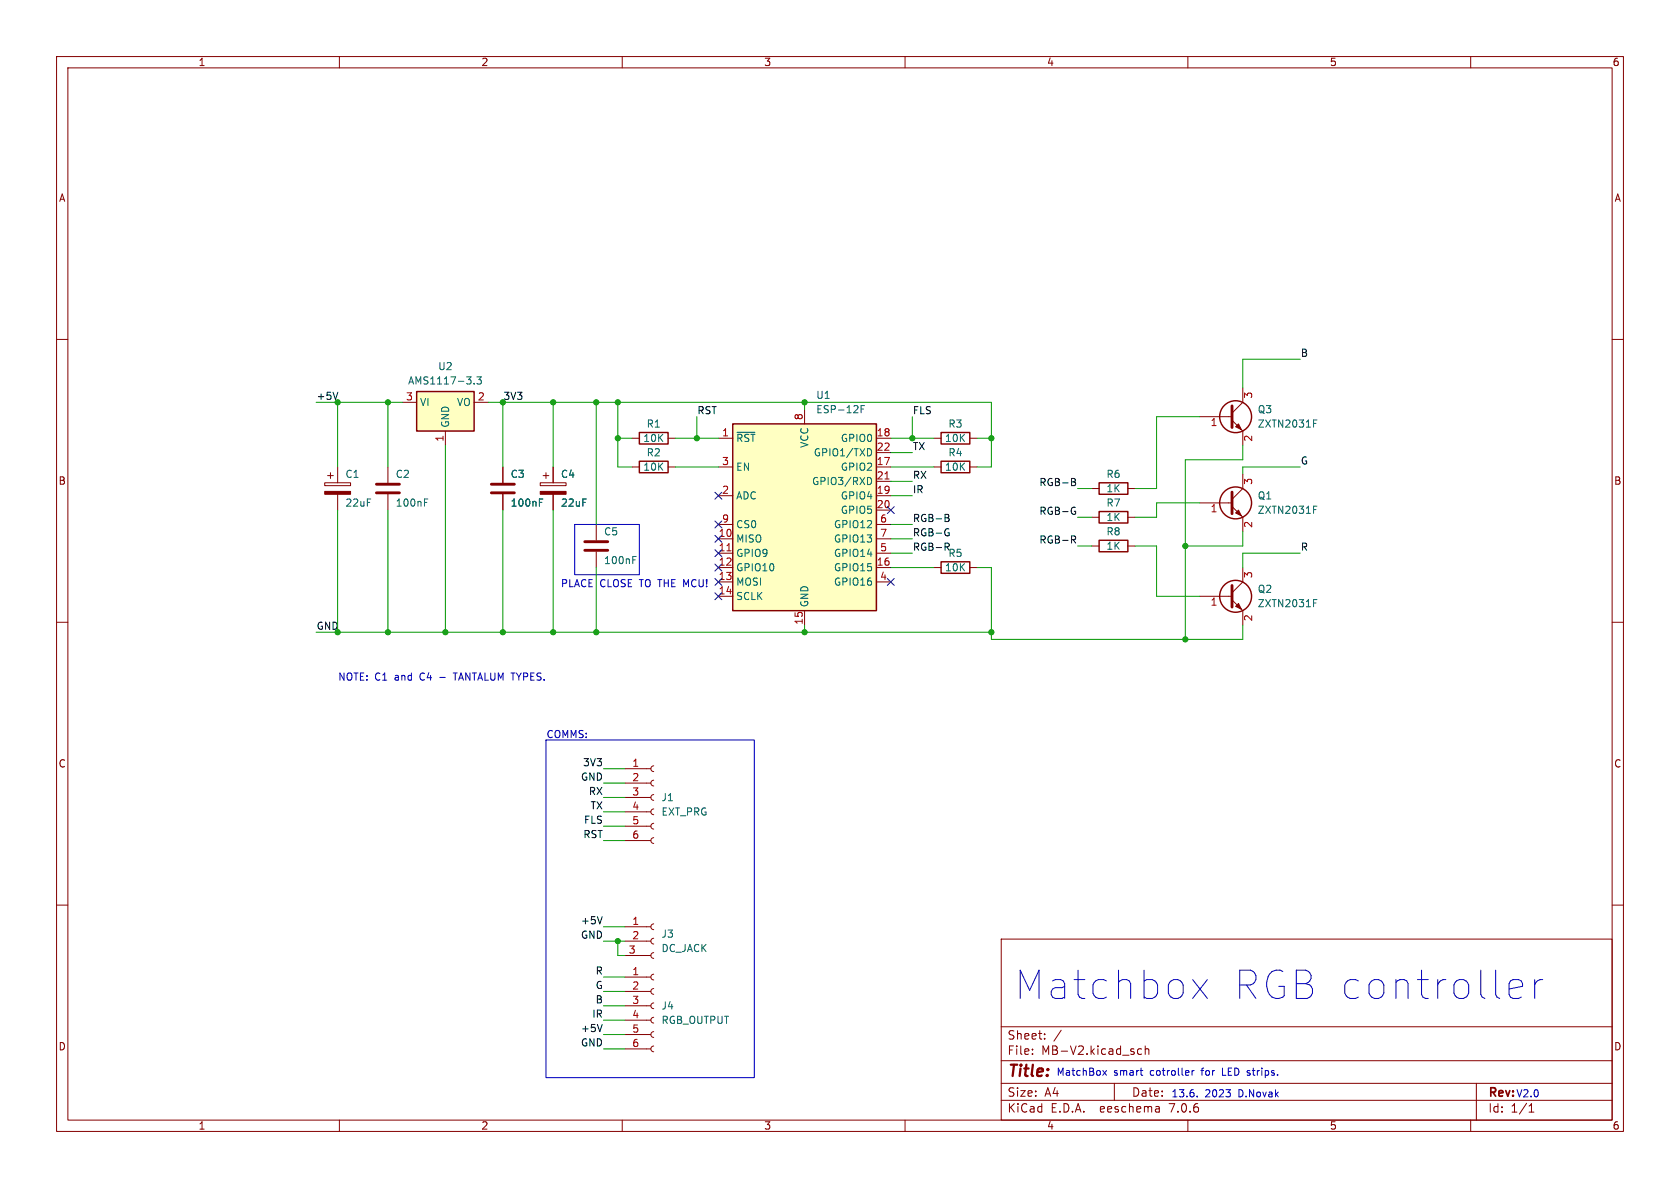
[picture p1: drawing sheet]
<svg xmlns="http://www.w3.org/2000/svg" width="297mm" height="210mm" viewBox="0 0 297 210" stroke-linecap="round" stroke-linejoin="round" font-family="sans-serif">
<g fill="none" stroke="#840000" stroke-width=".18">
<path d="M10 10h277v190h-277zM12 12h273v186h-273zM60 10v2M110 10v2M160 10v2M210 10v2M260 10v2M10 60h2M285 60h2M71.1 71.1h2.6M78.7 76.2v2.5M83.8 71.1h2.6"/>
<path d="M111.8 77.5h1.2M118.1 77.5h1.3M127 77.5h2.5M142.2 72.4v2.5M154.9 77.5h2.6M165.1 77.5h1.3M171.4 77.5h1.3M212.1 73.7h5.7M217.8 74.3l1.9 1.9v2.5M219.7 68.6v2.5l-1.9 1.9M57.4 85.3h4.6v.6h-4.6zM57.9 84.1h1"/>
<path d="M58.4 83.6v1M59.7 82.6v2.7M59.7 87.4v2.8M68.6 82.6v2.7M68.6 87.4v2.8M88.9 82.6v2.7M88.9 87.4v2.8M95.5 85.3h4.6v.6h-4.6zM96 84.1h1M96.5 83.6v1M97.8 82.6v2.7M97.8 87.4v2.8"/>
<path d="M105.4 92.7v2.8M105.4 97.5v2.8M111.8 82.6h1.2M118.1 82.6h1.3M127 82.6h2.5M127 95.3h2.5M127 97.8h2.5M127 87.6h2.5M127 92.7h2.5M154.9 82.6h2.6M154.9 95.3h2.6M154.9 97.8h2.6"/>
<path d="M154.9 87.6h2.6M154.9 90.2h2.6M154.9 85.1h2.6M154.9 80h2.6M154.9 92.7h2.6M165.1 82.6h1.3M171.4 82.6h1.3M193 91.4h1.3M193 86.4h1.3M193 96.5h1.3M199.4 91.4h1.3M199.4 86.4h1.3"/>
<path d="M199.4 96.5h1.3M212.1 88.9h5.7M217.8 89.5l1.9 1.9v2.6M219.7 83.8v2.6l-1.9 1.9M10 110h2M127 105.4h2.5M127 100.3h2.5M127 102.9h2.5M142.2 108v2.5M154.9 100.3h2.6M154.9 102.9h2.6M165.1 100.3h1.3"/>
<path d="M171.4 100.3h1.3M212.1 105.4h5.7M217.8 106l1.9 2v2.5M219.7 100.3v2.6l-1.9 1.9M285 110h2M110.5 138.4h4.6M110.5 135.9h4.6M115.6 137.9l-.4 .2-.1 .3 .1 .4 .4 .1M115.6 135.4l-.4 .1-.1 .4 .1 .3 .4 .2M10 160h2M110.5 148.6h4.6M110.5 146.1h4.6"/>
<path d="M110.5 143.5h4.6M110.5 141h4.6M115.6 148.1l-.4 .1-.1 .4 .1 .3 .4 .2M115.6 145.5l-.4 .2-.1 .3 .1 .4 .4 .2M115.6 143l-.4 .1-.1 .4 .1 .4 .4 .1M115.6 140.5l-.4 .1-.1 .4 .1 .3 .4 .2M285 160h2M110.5 168.9h4.6M110.5 166.4h4.6M110.5 163.8h4.6M110.5 177.8h4.6M110.5 175.3h4.6"/>
<path d="M110.5 172.7h4.6M115.6 168.4l-.4 .1-.1 .4 .1 .4 .4 .1M115.6 165.9l-.4 .1-.1 .4 .1 .3 .4 .2M115.6 163.3l-.4 .2-.1 .3 .1 .4 .4 .1M115.6 179.8l-.4 .2-.1 .3 .1 .4 .4 .1M115.6 177.3l-.4 .1-.1 .4 .1 .4 .4 .1M115.6 174.8l-.4 .1-.1 .3 .1 .4 .4 .2M115.6 172.2l-.4 .1-.1 .4 .1 .4 .4 .1M177 166h108v32h-108zM60 198v2M110 198v2M110.5 185.4h4.6"/>
<path d="M110.5 182.9h4.6M110.5 180.3h4.6M115.6 184.9l-.4 .1-.1 .4 .1 .4 .4 .1M115.6 182.4l-.4 .1-.1 .4 .1 .3 .4 .2M160 198v2M177 194.5h108M177 191.5h108M177 187.5h108M177 181.5h108M182.5 186.3v.1M182.5 185.5v.1M184.7 183.6v.1"/>
<path d="M184.7 182.8v.1M187.6 182.1l-1.3 2M197 191.5v3M201.8 185.5l-.4-.1-.3 .3v.4l.1 .2h.6M202.5 185.5l.2-.1 .3 .1 .1 .9M202.5 184.9v1.5M204.9 195.7l.1 .9M205 196.5l-.2 .1M205 196h-.2M210 198v2M260 198v2M261 191.5v6.5"/>
<path d="M270.3 196.6h.9M270.3 195.5l.4-.4v1.5"/>
</g>
<g fill="none" stroke="#840000" stroke-width=".25">
<path d="M73.7 69.2h10.1v7h-10.1zM113 76.5h5.1v2h-5.1zM129.5 74.9h25.4v33.1h-25.4zM166.4 76.5h5v2h-5zM113 81.5h5.1v2.1h-5.1zM166.4 81.5h5v2.1h-5zM166.4 99.3h5v2h-5zM194.3 90.4h5.1v2.1h-5.1zM194.3 85.3h5.1v2.1h-5.1zM194.3 95.5h5.1v2h-5.1z"/>
<circle cx="218.4" cy="73.7" r="2.82"/>
<circle cx="218.4" cy="88.9" r="2.82"/>
<circle cx="218.4" cy="105.4" r="2.82"/>
</g>
<path d="M217.8 71.8v3.8M66.5 87.1h4.1M66.5 85.6h4.1M86.9 87.1h4M86.9 85.6h4M103.4 97.3h4M103.4 95.8h4M217.8 87v3.8M217.8 103.5v3.8" fill="none" stroke="#840000" stroke-width=".51"/>
<g fill="#840000" stroke="#840000" stroke-width=".18">
<path d="M218.4 107.2l.5-.5 .6 1z"/>
<path d="M218.4 75.4l.5-.5 .6 1z"/>
<path d="M95.5 86.9h4.6v.5h-4.6z"/>
<path d="M218.4 90.7l.5-.5 .6 1z"/>
<path d="M57.4 86.9h4.6v.5h-4.6z"/>
</g>
<g fill="none" stroke="#006464" stroke-width=".18">
<path d="M83.8 67.8v.1M84.3 66.6h.8l-.4 .5 .3 .1v.6l-.2 .1-.5-.1M130.3 76.4h3.2M152.2 72.3h.5M152.8 71.7h-.6v1.3M153.7 79.3a.68 .68 0 0 1 .4 .7 .68 .68 0 0 1-.4 .6M232.2 74.8h.4M232.2 74.2h.6M75 88.8h.5M75 88.2h.6M95.4 88.8h.4M95.4 88.2h.6"/>
<path d="M111.9 99h.4M111.9 98.4h.6M153.4 84.4a.64 .64 0 0 1 .7 .6 .64 .64 0 0 1-.7 .7M232.2 90.1h.4M232.2 89.5h.6M232.2 106.6h.4M232.2 106h.6"/>
</g>
<g fill="#ffffc2" stroke="#ffffc2" stroke-width=".18">
<path d="M129.5 74.9h25.4v33.1h-25.4z"/>
<path d="M73.7 69.2h10.1v7h-10.1z"/>
</g>
<path d="M128.5 97.4h.7M156.5 84.7h.7" fill="none" stroke="#a90000" stroke-width=".18"/>
<g fill="none" stroke="#0f0f0f" stroke-width=".18">
<path d="M59.7 69.3l-.4 1.3M167.1 96h.5l.2 .2-.1 .4-.6 .1M167.1 90.9l.6 .1v.3l-.2 .2M167.1 91.5h.4M167.4 96.7l.4 .6M167.4 93.5h.3M167.5 91.5l.3 .3-.1 .3-.6 .1M167.6 94.2h.2v.4l-.2 .1M189.4 94.7h.5l.3 .3-.2 .3-.6 .1M189.4 84.6l.6 .1 .1 .2-.2 .3M189.4 85.2h.5M189.7 95.4l.5 .6"/>
<path d="M189.8 89.7h.3M189.9 85.2l.3 .2-.1 .3-.7 .1M189.9 90.4h.3v.4l-.3 .1M106.5 162l-.5 1.3M106.5 181.1l-.5 1.3"/>
</g>
<g fill="none" stroke="#0000c2" stroke-width=".18">
<path d="M101.6 92.7h11.4v8.9h-11.4zM80.1 119h.7M96.5 130.8h36.8v59.7h-36.8zM210.8 173.2l2.7 3.3M213.5 173.2l-2.7 3.3M266.8 174.8l2.4-.4v-.5l-.3-.5-.4-.2h-1l-.5 .2-.2 .5v1.9l.2 .5 .5 .2h1l.4-.2M271.3 173.2v3.3M272.7 173.2a1.27 1.27 0 0 0-1.4 .9M195 189.2l.6 .9M195.6 189.2l-.6 .9M201.5 189.2h.5M201.8 190l.2 .1"/>
<path d="M210.7 189.2v.9M211.1 189.2l-.4 .3M211.6 193.8v.1M216.7 192.6h.8l-.4 .5M217.5 193.2v.6"/>
</g>
<g fill="none" stroke="#009600" stroke-width=".18">
<path d="M55.9 71.1h15.2M59.7 71.1v11.5M68.6 71.1v11.5M78.7 78.7v33.1M86.4 71.1h88.9v11.5h-2.6M88.9 71.1v11.5M97.8 71.1v11.5M105.4 71.1v21.6M109.2 71.1v11.5h2.6M109.2 77.5h2.6M119.4 77.5h7.6M123.2 73.7v3.8"/>
<path d="M142.2 71.1v1.3M157.5 77.5h7.6M161.3 73.7v3.8M172.7 77.5h2.6M212.1 73.7h-7.6v12.7h-3.8M219.7 78.7v2.6h-10.2v31.7M229.9 63.5h-10.2v5.1M59.7 90.2v21.6M68.6 90.2v21.6M88.9 90.2v21.6M97.8 90.2v21.6M119.4 82.6h7.6"/>
<path d="M157.5 82.6h7.6M157.5 95.3h3.8M157.5 97.8h3.8M157.5 87.6h3.8M157.5 92.7h3.8M157.5 85.1h3.8M157.5 80h3.8M190.5 86.4h2.5M190.5 96.5h2.5M190.5 91.4h2.5M200.7 96.5h3.8v8.9h7.6M212.1 88.9h-7.6v2.5h-3.8"/>
<path d="M219.7 94v2.5h-10.2M229.9 82.6h-10.2v1.2M229.9 97.8h-10.2v2.5M55.9 111.8h119.4M105.4 100.3v11.5M142.2 110.5v1.3M157.5 100.3h7.6M172.7 100.3h2.6v12.7h44.4v-2.5M106.7 138.4h3.8M106.7 135.9h3.8M106.7 143.5h3.8M106.7 146.1h3.8"/>
<path d="M106.7 141h3.8M106.7 148.6h3.8M106.7 175.3h3.8M106.7 177.8h3.8M106.7 163.8h3.8M106.7 166.4h3.8M106.7 172.7h3.8M109.2 166.4v2.5h1.3M106.7 185.4h3.8M106.7 182.9h3.8M106.7 180.3h3.8"/>
</g>
<g fill="none" stroke="#000084" stroke-width=".18">
<path d="M126.4 99.7l1.2 1.2M126.4 97.2l1.2 1.2M126.4 94.6l1.2 1.3M126.4 92.1l1.2 1.2M126.4 87l1.2 1.2M127.6 99.7l-1.2 1.2M127.6 97.2l-1.2 1.2M127.6 94.6l-1.2 1.3M127.6 92.1l-1.2 1.2M127.6 87l-1.2 1.2M156.9 89.6l1.2 1.2M158.1 89.6l-1.2 1.2"/>
<path d="M126.4 104.8l1.2 1.2M126.4 102.3l1.2 1.2M127.6 104.8l-1.2 1.2M127.6 102.3l-1.2 1.2M156.9 102.3l1.2 1.2M158.1 102.3l-1.2 1.2"/>
</g>
<g fill="#009600" stroke="#009600" stroke-width=".18">
<circle cx="59.7" cy="111.8" r=".46"/>
<circle cx="109.2" cy="71.1" r=".46"/>
<circle cx="105.4" cy="71.1" r=".46"/>
<circle cx="109.2" cy="77.5" r=".46"/>
<circle cx="68.6" cy="71.1" r=".46"/>
<circle cx="59.7" cy="71.1" r=".46"/>
<circle cx="97.8" cy="71.1" r=".46"/>
<circle cx="88.9" cy="71.1" r=".46"/>
<circle cx="78.7" cy="111.8" r=".46"/>
<circle cx="68.6" cy="111.8" r=".46"/>
<circle cx="161.3" cy="77.5" r=".46"/>
<circle cx="175.3" cy="77.5" r=".46"/>
<circle cx="123.2" cy="77.5" r=".46"/>
<circle cx="142.2" cy="71.1" r=".46"/>
<circle cx="142.2" cy="111.8" r=".46"/>
<circle cx="97.8" cy="111.8" r=".46"/>
<circle cx="88.9" cy="111.8" r=".46"/>
<circle cx="105.4" cy="111.8" r=".46"/>
<circle cx="109.2" cy="166.4" r=".46"/>
<circle cx="175.3" cy="111.8" r=".46"/>
<circle cx="209.5" cy="96.5" r=".46"/>
<circle cx="209.5" cy="113" r=".46"/>
</g>
<g font-size="7" fill="#0000c2">
<text x="179.1" y="177.1">Matchbox</text>
<text x="217.3" y="177.1">RGB controller</text>
</g>
<text font-size="2.8" fill="#840000" x="178" y="190.9">Title:</text>
<g font-size="2.1" fill="#840000">
<text x="178" y="184">Sheet:</text>
<text x="178" y="186.7">File:</text>
<text x="184.1" y="186.7">MB-V2.kicad_sch</text>
<text x="178" y="196.9">KiCad</text>
<text x="178" y="194.1">Size:</text>
<text x="184.7" y="194.1">A4</text>
<text x="185.7" y="196.9">E.D.A.</text>
<text x="194.6" y="196.9">eeschema</text>
<text x="200" y="194.1">Date:</text>
<text x="207" y="196.9">7.0.6</text>
<text x="263" y="194.3">Rev:</text>
<text x="263" y="196.9">Id:</text>
<text x="267.1" y="196.9">1/1</text>
</g>
<g font-size="1.8" fill="#840000">
<text x="35" y="11.9">1</text>
<text x="85" y="11.9">2</text>
<text x="135" y="11.9">3</text>
<text x="185" y="11.9">4</text>
<text x="235" y="11.9">5</text>
<text x="285" y="11.9">6</text>
<text x="10.3" y="35.9">A</text>
<text x="285.3" y="35.9">A</text>
<text x="10.3" y="85.9">B</text>
<text x="285.3" y="85.9">B</text>
<text x="10.3" y="135.9">C</text>
<text x="285.3" y="135.9">C</text>
<text x="10.3" y="185.9">D</text>
<text x="285.3" y="185.9">D</text>
<text x="35" y="199.9">1</text>
<text x="85" y="199.9">2</text>
<text x="135" y="199.9">3</text>
<text x="185" y="199.9">4</text>
<text x="235" y="199.9">5</text>
<text x="285" y="199.9">6</text>
</g>
<g font-size="1.8" fill="#006464">
<text x="77.4" y="65.6">U2</text>
<text x="72" y="68.2">AMS1117-3.3</text>
<text x="74.2" y="72">VI</text>
<text x="80.7" y="72">VO</text>
<text x="144.2" y="70.7">U1</text>
<text x="79.6" y="75.7" transform="rotate(-90 79.6 75.7)">GND</text>
<text x="114.2" y="75.8">R1</text>
<text x="144.2" y="73.3">ESP-12F</text>
<text x="167.6" y="75.8">R3</text>
<text x="222.3" y="75.8">ZXTN2031F</text>
<text x="222.3" y="73.3">Q3</text>
<text x="113.6" y="83.4">10K</text>
<text x="113.6" y="78.3">10K</text>
<text x="114.2" y="80.9">R2</text>
<text x="130" y="78.3">~{RST}</text>
<text x="130" y="83.4">EN</text>
<text x="143.1" y="79.3" transform="rotate(-90 143.1 79.3)">VCC</text>
<text x="143.8" y="80.9">GPIO1/TXD</text>
<text x="148.5" y="83.4">GPIO2</text>
<text x="148.5" y="78.3">GPIO0</text>
<text x="167" y="83.4">10K</text>
<text x="167" y="78.3">10K</text>
<text x="167.6" y="80.9">R4</text>
<text x="61" y="84.7">C1</text>
<text x="61" y="89.8">22uF</text>
<text x="69.9" y="84.7">C2</text>
<text x="69.9" y="89.8">100nF</text>
<text x="90.2" y="84.7">C3</text>
<text x="90.2" y="89.8">100nF</text>
<text x="99.1" y="84.7">C4</text>
<text x="99.1" y="89.8">22uF</text>
<text x="130" y="88.5">ADC</text>
<text x="143.5" y="86">GPIO3/RXD</text>
<text x="148.5" y="88.5">GPIO4</text>
<text x="195.5" y="89.8">R7</text>
<text x="195.5" y="84.7">R6</text>
<text x="195.5" y="87.2">1K</text>
<text x="222.3" y="88.5">Q1</text>
<text x="106.7" y="94.8">C5</text>
<text x="130" y="93.6">CS0</text>
<text x="147.3" y="93.6">GPIO12</text>
<text x="148.5" y="91">GPIO5</text>
<text x="195.5" y="92.3">1K</text>
<text x="195.5" y="94.8">R8</text>
<text x="222.3" y="91">ZXTN2031F</text>
<text x="106.7" y="99.9">100nF</text>
<text x="130" y="96.1">MISO</text>
<text x="130" y="98.7">GPIO9</text>
<text x="130" y="101.2">GPIO10</text>
<text x="147.3" y="101.2">GPIO15</text>
<text x="147.3" y="98.7">GPIO14</text>
<text x="147.3" y="96.1">GPIO13</text>
<text x="167" y="101.2">10K</text>
<text x="167.6" y="98.7">R5</text>
<text x="195.5" y="97.4">1K</text>
<text x="130" y="103.7">MOSI</text>
<text x="130" y="106.3">SCLK</text>
<text x="143.1" y="107.4" transform="rotate(-90 143.1 107.4)">GND</text>
<text x="147.3" y="103.7">GPIO16</text>
<text x="222.3" y="107.5">ZXTN2031F</text>
<text x="222.3" y="105">Q2</text>
<text x="116.8" y="141.8">J1</text>
<text x="116.8" y="144.4">EXT_PRG</text>
<text x="116.8" y="166">J3</text>
<text x="116.8" y="168.5">DC_JACK</text>
<text x="116.8" y="178.7">J4</text>
<text x="116.8" y="181.2">RGB_OUTPUT</text>
</g>
<g font-size="1.8" fill="#0f0f0f">
<text x="229.9" y="63.2">B</text>
<text x="55.9" y="70.8">+5V</text>
<text x="88.9" y="70.8">3V3</text>
<text x="123.2" y="73.3">RST</text>
<text x="161.3" y="73.3">FLS</text>
<text x="161.3" y="79.7">TX</text>
<text x="229.9" y="82.2">G</text>
<text x="161.3" y="87.3">IR</text>
<text x="161.3" y="84.7">RX</text>
<text x="183.6" y="86">RGB-B</text>
<text x="161.3" y="92.4">RGB-B</text>
<text x="161.3" y="94.9">RGB-G</text>
<text x="183.6" y="91.1">RGB-G</text>
<text x="161.3" y="97.4">RGB-R</text>
<text x="183.6" y="96.2">RGB-R</text>
<text x="229.9" y="97.4">R</text>
<text x="55.9" y="111.4">GND</text>
<text x="103" y="135.5">3V3</text>
<text x="102.6" y="138.1">GND</text>
<text x="104" y="140.6">RX</text>
<text x="104.3" y="143.2">TX</text>
<text x="103" y="148.2">RST</text>
<text x="103.2" y="145.7">FLS</text>
<text x="102.6" y="163.5">+5V</text>
<text x="102.6" y="166">GND</text>
<text x="105.2" y="172.4">R</text>
<text x="104.6" y="180">IR</text>
<text x="105.2" y="177.5">B</text>
<text x="105.2" y="174.9">G</text>
<text x="102.6" y="182.5">+5V</text>
<text x="102.6" y="185.1">GND</text>
</g>
<g font-size="1.8" fill="#a90000">
<text x="71.7" y="70.9">3</text>
<text x="84.4" y="70.9">2</text>
<text x="221.7" y="70.6" transform="rotate(-90 221.7 70.6)">3</text>
<text x="127.6" y="77.2">1</text>
<text x="142" y="74.4" transform="rotate(-90 142 74.4)">8</text>
<text x="154.9" y="77.2">18</text>
<text x="213.9" y="75.6">1</text>
<text x="78.5" y="78.2" transform="rotate(-90 78.5 78.2)">1</text>
<text x="127.6" y="82.3">3</text>
<text x="154.9" y="82.3">17</text>
<text x="154.9" y="79.8">22</text>
<text x="221.7" y="78.2" transform="rotate(-90 221.7 78.2)">2</text>
<text x="127.6" y="87.4">2</text>
<text x="154.9" y="87.4">19</text>
<text x="154.9" y="89.9">20</text>
<text x="154.9" y="84.8">21</text>
<text x="221.7" y="85.8" transform="rotate(-90 221.7 85.8)">3</text>
<text x="127" y="95">10</text>
<text x="127.6" y="92.5">9</text>
<text x="155.5" y="92.5">6</text>
<text x="155.5" y="95">7</text>
<text x="213.9" y="90.9">1</text>
<text x="221.7" y="93.4" transform="rotate(-90 221.7 93.4)">2</text>
<text x="127" y="97.5">11</text>
<text x="127" y="100.1">12</text>
<text x="154.9" y="100.1">16</text>
<text x="155.5" y="97.5">5</text>
<text x="127" y="102.6">13</text>
<text x="127" y="105.2">14</text>
<text x="155.5" y="102.6">4</text>
<text x="213.9" y="107.4">1</text>
<text x="221.7" y="102.3" transform="rotate(-90 221.7 102.3)">3</text>
<text x="142" y="110.5" transform="rotate(-90 142 110.5)">15</text>
<text x="221.7" y="109.9" transform="rotate(-90 221.7 109.9)">2</text>
<text x="111.7" y="135.6">1</text>
<text x="111.7" y="138.2">2</text>
<text x="111.7" y="140.7">3</text>
<text x="111.7" y="143.3">4</text>
<text x="111.7" y="145.8">5</text>
<text x="111.7" y="148.3">6</text>
<text x="111.7" y="163.6">1</text>
<text x="111.7" y="166.1">2</text>
<text x="111.1" y="168.7">3</text>
<text x="111.7" y="172.5">1</text>
<text x="111.7" y="175">2</text>
<text x="111.7" y="177.5">3</text>
<text x="111.7" y="180.1">4</text>
<text x="111.7" y="182.6">5</text>
<text x="111.7" y="185.2">6</text>
</g>
<g font-size="1.8" fill="#0000c2">
<text x="99.1" y="103.9">PLACE</text>
<text x="106" y="103.9">CLOSE TO THE MCU!</text>
<text x="59.7" y="120.4">NOTE: C1</text>
<text x="69.9" y="120.4">and</text>
<text x="74.5" y="120.4">C4</text>
<text x="78.2" y="120.4">-</text>
<text x="80.9" y="120.4">TANTALUM TYPES.</text>
<text x="96.5" y="130.6">COMMS:</text>
<text x="186.7" y="190.2">MatchBox</text>
<text x="196.9" y="190.2">smart</text>
<text x="203.4" y="190.2">cotroller</text>
<text x="212.7" y="190.2">for</text>
<text x="216.5" y="190.2">LED strips.</text>
<text x="207" y="194.1">13.6.</text>
<text x="213" y="194.1">2023</text>
<text x="219" y="194.1">D.Novak</text>
<text x="268" y="194.1">V2.0</text>
</g>
</svg>
